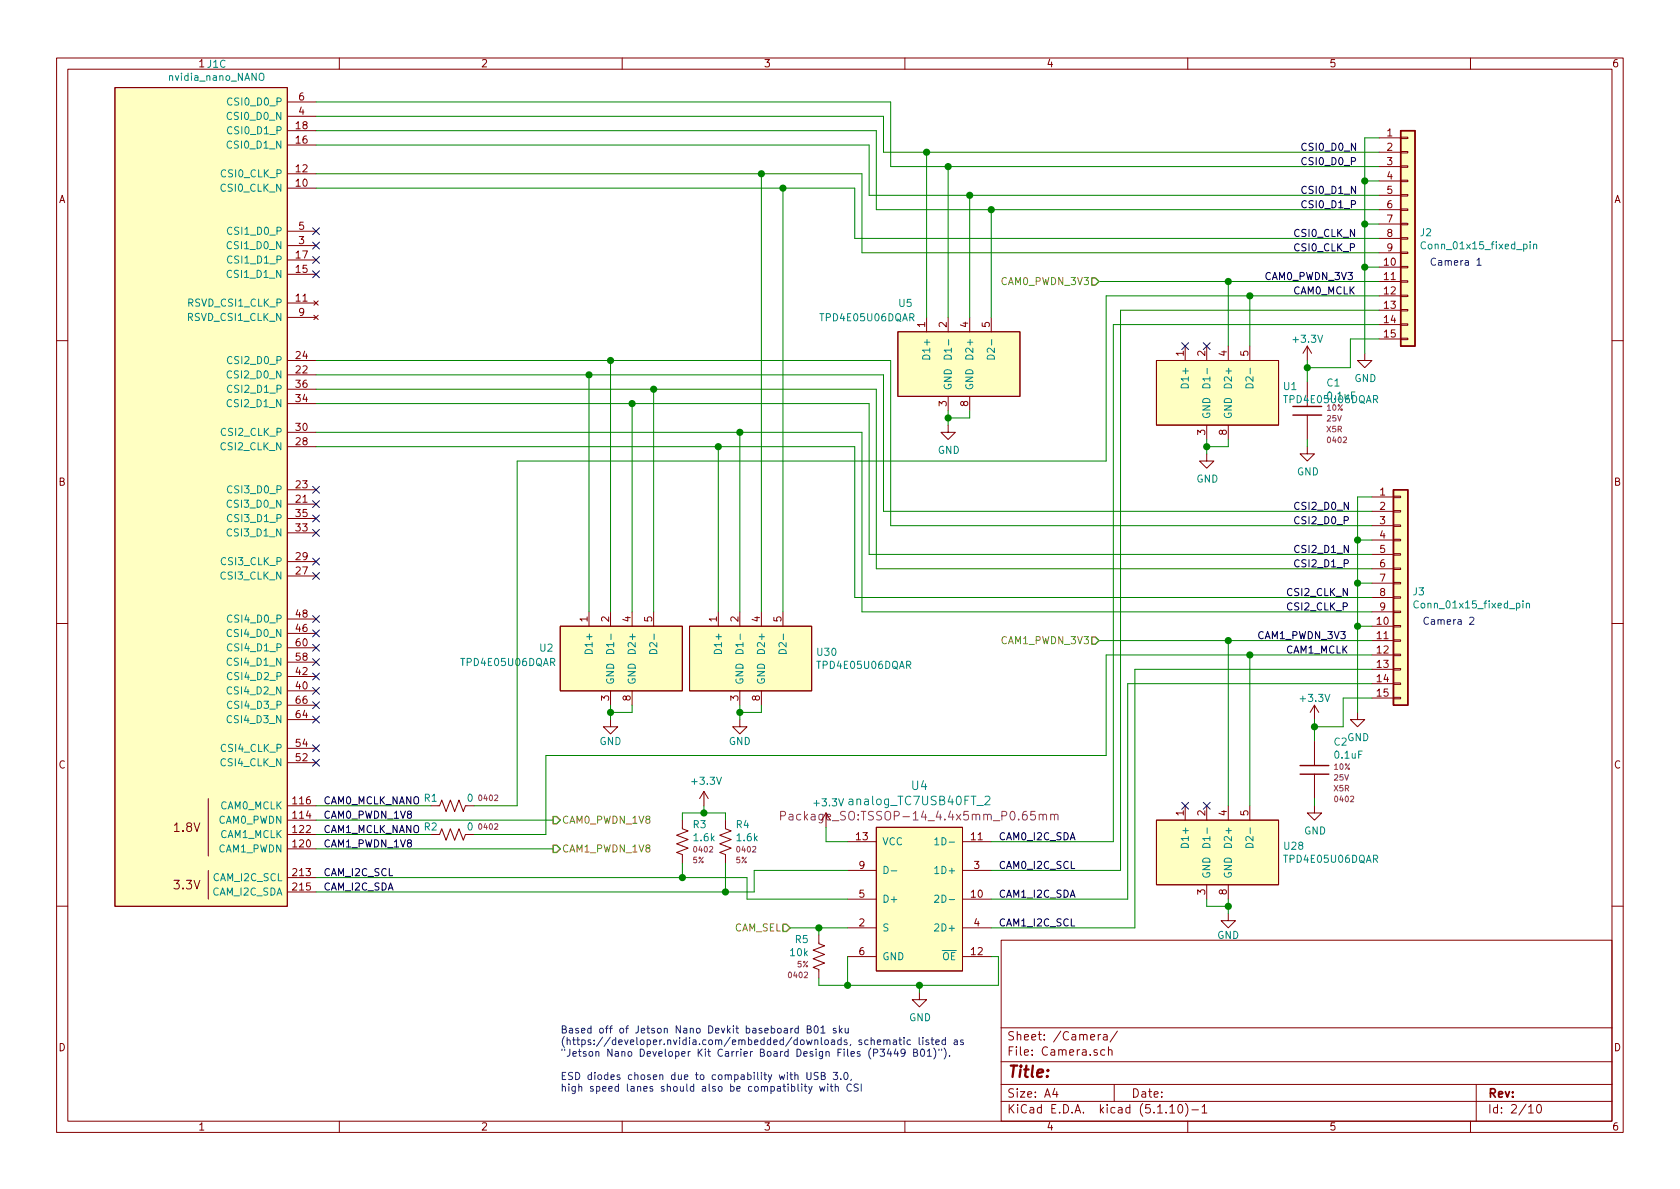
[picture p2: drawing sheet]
<svg xmlns="http://www.w3.org/2000/svg" width="297mm" height="210mm" viewBox="0 0 297 210" stroke-linecap="round" stroke-linejoin="round" font-family="sans-serif">
<g fill="none" stroke="#840000" stroke-width=".18">
<path d="M10 10.3h277v189.9h-277zM12 12.2h273v186.1h-273zM20.3 15.5h30.5v144.8h-30.5zM50.8 18h5.1M60 10.3v1.9M110 10.3v1.9M160 10.3v1.9M210 10.3v1.9M260 10.3v1.9M50.8 33.3h5.1M50.8 30.7h5.1M50.8 25.6h5.1"/>
<path d="M50.8 23.1h5.1M50.8 20.6h5.1M243.8 24.4h3.8M243.8 26.9h3.8M243.8 29.5h3.8M243.8 32h3.8M243.8 34.5h3.8M243.8 37.1h3.8M243.8 39.6h3.8M247.6 39.5h1.3v.2h-1.3zM247.6 37h1.3v.2h-1.3zM247.6 34.4h1.3v.3h-1.3z"/>
<path d="M247.6 31.9h1.3v.2h-1.3zM247.6 29.3h1.3v.3h-1.3zM247.6 26.8h1.3v.2h-1.3zM247.6 24.3h1.3v.2h-1.3zM50.8 53.6h5.1M50.8 48.5h5.1M50.8 46h5.1M50.8 43.4h5.1M50.8 40.9h5.1M50.8 56.1h5.1M55.5 53.2l.8 .8M55.5 55.7l.8 .8"/>
<path d="M56.3 53.2l-.8 .8M56.3 55.7l-.8 .8M158.7 58.7h21.6v11.4h-21.6zM163.8 56.1v2.6M167.6 56.1v2.6M171.4 56.1v2.6M175.3 56.1v2.6M243.8 47.2h3.8M243.8 49.8h3.8M243.8 52.3h3.8M243.8 54.9h3.8M243.8 57.4h3.8"/>
<path d="M243.8 59.9h3.8M243.8 42.2h3.8M243.8 44.7h3.8M247.6 59.8h1.3v.3h-1.3zM247.6 57.3h1.3v.2h-1.3zM247.6 54.7h1.3v.3h-1.3zM247.6 52.2h1.3v.2h-1.3zM247.6 49.7h1.3v.2h-1.3zM247.6 47.1h1.3v.3h-1.3zM247.6 44.6h1.3v.2h-1.3zM247.6 42h1.3v.3h-1.3zM10 60.2h2"/>
<path d="M50.8 66.3h5.1M50.8 63.7h5.1M50.8 79h5.1M50.8 76.4h5.1M50.8 71.4h5.1M50.8 68.8h5.1M167.6 75.2v1.2h1.3l-1.3 1.3-1.2-1.3h1.2M167.6 70.1v2.5M171.4 70.1v2.5M204.5 63.7h21.6v11.5h-21.6zM209.5 61.2v2.5M213.4 61.2v2.5"/>
<path d="M213.4 75.2v2.5M217.2 61.2v2.5M217.2 75.2v2.5M221 61.2v2.5M231.1 79v1.3h1.3l-1.3 1.2-1.2-1.2h1.2M231.1 61.2l-.7 1.3M231.1 61.2v2.5M231.1 67.6v4.3M231.1 73.4v4.3M231.1 61.2l.8 1.3M241.3 62.5v1.2h1.3l-1.3 1.3-1.3-1.3h1.3M285 60.2h2"/>
<path d="M50.8 89.1h5.1M50.8 86.6h5.1M50.8 99.3h5.1M50.8 94.2h5.1M50.8 91.7h5.1M213.4 80.3v1.2h1.2l-1.2 1.3-1.3-1.3h1.3M242.6 87.9h3.8M242.6 90.4h3.8M242.6 93h3.8M242.6 95.5h3.8M242.6 98h3.8M246.4 97.9h1.2v.3h-1.2z"/>
<path d="M246.4 95.4h1.2v.2h-1.2zM246.4 92.8h1.2v.3h-1.2zM246.4 90.3h1.2v.2h-1.2zM246.4 87.8h1.2v.2h-1.2zM10 110.3h2M50.8 101.8h5.1M50.8 119.6h5.1M50.8 112h5.1M50.8 109.5h5.1M50.8 117.1h5.1M50.8 114.5h5.1M99.1 110.7h21.5v11.5h-21.5z"/>
<path d="M104.1 108.2v2.5M107.9 108.2v2.5M111.8 108.2v2.5M115.6 108.2v2.5M121.9 110.7h21.6v11.5h-21.6zM127 108.2v2.5M130.8 108.2v2.5M134.6 108.2v2.5M138.4 108.2v2.5M242.6 110.7h3.8M242.6 113.3h3.8M242.6 115.8h3.8"/>
<path d="M242.6 118.4h3.8M242.6 100.6h3.8M242.6 103.1h3.8M242.6 105.7h3.8M242.6 108.2h3.8M246.4 118.2h1.2v.3h-1.2zM246.4 115.7h1.2v.2h-1.2zM246.4 113.2h1.2v.2h-1.2zM246.4 110.6h1.2v.3h-1.2zM246.4 108.1h1.2v.2h-1.2zM246.4 105.5h1.2v.3h-1.2zM246.4 103h1.2v.2h-1.2z"/>
<path d="M246.4 100.5h1.2v.2h-1.2zM285 110.3h2M50.8 122.2h5.1M50.8 134.9h5.1M50.8 132.3h5.1M50.8 127.2h5.1M50.8 124.7h5.1M107.9 127.2v1.3h1.3l-1.3 1.3-1.2-1.3h1.2M107.9 122.2v2.5M111.8 122.2v2.5M124.5 139.9l-.8 1.3M124.5 139.9v2.6"/>
<path d="M124.5 139.9l.7 1.3M130.8 127.2v1.3h1.3l-1.3 1.3-1.3-1.3h1.3M130.8 122.2v2.5M134.6 122.2v2.5M232.4 124.7l-.8 1.3M232.4 124.7v2.5M232.4 131.1v4.3M232.4 136.9v4.3M232.4 124.7l.8 1.3M240 126v1.2h1.3l-1.3 1.3-1.2-1.3h1.2M242.6 120.9h3.8M242.6 123.4h3.8"/>
<path d="M246.4 123.3h1.2v.3h-1.2zM246.4 120.8h1.2v.2h-1.2zM36.8 141.2v10.2M36.8 153.9v5.1M50.8 147.6h5.1M50.8 145h5.1M50.8 142.5h5.1M50.8 150.1h5.1M50.8 155.2h5.1M50.8 157.7h5.1M76.2 147.6h1.5l.4-1 .8 2 .7-2 .8 2 .8-2 .7 2 .4-1h1.5M76.2 142.5h1.5l.4-1 .8 2 .7-2 .8 2 .8-2 .7 2 .4-1h1.5"/>
<path d="M120.6 145v1.6l1.1 .3-2.1 .8 2.1 .8-2.1 .7 2.1 .8-2.1 .7 1 .4v1.5M128.3 145v1.6l1 .3-2 .8 2 .8-2 .7 2 .8-2 .7 1 .4v1.5M146 143.8v2.5M149.9 159h5M149.9 148.8h5M149.9 153.9h5M154.9 146.3h15.3v25.4h-15.3zM170.2 159h5.1M170.2 148.8h5.1M170.2 153.9h5.1M204.5 145h21.6v11.5h-21.6zM209.5 142.5v2.5"/>
<path d="M213.4 142.5v2.5M213.4 156.5v2.5M217.2 142.5v2.5M217.2 156.5v2.5M221 142.5v2.5M232.4 142.5v1.3h1.3l-1.3 1.2-1.3-1.2h1.3M10 160.2h2M144.8 165.3v1.6l1 .4-2 .7 2 .8-2 .7 2 .8-2 .8 1 .3v1.6M149.9 169.2h5M149.9 164.1h5M162.6 175.5v1.3h1.2l-1.2 1.2-1.3-1.2h1.3M170.2 169.2h5.1"/>
<path d="M170.2 164.1h5.1M177 166.3h108v32h-108zM217.2 161.5v1.3h1.2l-1.2 1.3-1.3-1.3h1.3M285 160.2h2M60 198.3v1.9M110 198.3v1.9M160 198.3v1.9M177 194.8h108M177 191.8h108M177 187.8h108M177 181.8h108M186.5 192.5l-.4 1h1"/>
<path d="M186.8 193v1M194.2 182.9v1M194.6 182.9l-.4 .3M195.1 183h.6l.1 .9M195.3 185.7l-.4-.1-.3 .3 .1 .6 .2 .1 .4-.1M195.8 183.3l-.5 .1-.3 .2 .3 .3 .5-.1M196 185.7l.2-.1 .3 .1 .1 .9M196 185.1v1.5M197 191.8v3M197.6 182.3l-1.3 2M206.8 195.8l.5-.5v1.5M206.8 196.8h.9"/>
<path d="M208.5 195.4l.1-.1a.8 .8 0 0 1 .5 .8 .8 .8 0 0 1-.5 .7 1 1 0 0 1-.1-1.4zM209.6 195.1a1.71 1.71 0 0 1 0 2.3M210 198.3v1.9M210.7 196.3h1.2M212.5 195.8l.5-.5v1.5M212.5 196.8h.9M260 198.3v1.9M261 191.8v6.5M270.3 195.8l.4-.5v1.5M270.3 196.8h.8M271.8 195.5l.4-.2a.94 .94 0 0 1 0 1.5 .79 .79 0 0 1-.4-1.3z"/>
</g>
<g fill="#ffffc2" stroke="#ffffc2" stroke-width=".18">
<path d="M158.7 58.7h21.6v11.4h-21.6z"/>
<path d="M154.9 146.3h15.3v25.4h-15.3z"/>
<path d="M246.4 86.6h2.5v38.1h-2.5z"/>
<path d="M247.6 23.1h2.6v38.1h-2.6z"/>
<path d="M121.9 110.7h21.6v11.5h-21.6z"/>
<path d="M204.5 63.7h21.6v11.5h-21.6z"/>
<path d="M20.3 15.5h30.5v144.8h-30.5z"/>
<path d="M204.5 145h21.6v11.5h-21.6z"/>
<path d="M99.1 110.7h21.5v11.5h-21.5z"/>
</g>
<g fill="none" stroke="#008484" stroke-width=".18">
<path d="M45.9 13.1a.45 .45 0 0 1 .7 0 .88 .88 0 0 1-.2 1.1h-.4a1.07 1.07 0 0 1-.1-1.1zM252 42.9a.6 .6 0 0 0-.8 .4 .6 .6 0 0 0 .6 .7l.2-.1M270.5 42.7v.2M271.1 43.3l.2-.1h.3l.1 .8M271.1 43.2v.8M163.3 62.9a.67 .67 0 0 1 .8-.1 .67 .67 0 0 1 .3 .7h-1.3zM167.1 62.9a.67 .67 0 0 1 .8-.1 .67 .67 0 0 1 .3 .7h-1.3zM170.9 62.9a.67 .67 0 0 1 .8-.1 .67 .67 0 0 1 .3 .7h-1.3zM174.7 62.9a.67 .67 0 0 1 .8-.1 .67 .67 0 0 1 .3 .7h-1.3zM209 68a.67 .67 0 0 1 .8-.1 .67 .67 0 0 1 .3 .7h-1.3zM212.8 68a.67 .67 0 0 1 .8-.1 .67 .67 0 0 1 .3 .7h-1.3zM216.6 68a.67 .67 0 0 1 .8-.1 .67 .67 0 0 1 .3 .7h-1.2z"/>
<path d="M220.4 68a.67 .67 0 0 1 .8-.1 .67 .67 0 0 1 .3 .7h-1.2zM103.6 115a.67 .67 0 0 1 .8-.1 .67 .67 0 0 1 .3 .7h-1.3zM107.4 115a.67 .67 0 0 1 .8-.1 .67 .67 0 0 1 .3 .7h-1.3zM111.2 115a.67 .67 0 0 1 .8-.1 .67 .67 0 0 1 .3 .7h-1.3zM115 115a.67 .67 0 0 1 .8-.1 .67 .67 0 0 1 .3 .7h-1.2zM126.5 115a.67 .67 0 0 1 .7-.1 .67 .67 0 0 1 .4 .7h-1.3zM130.3 115a.67 .67 0 0 1 .7-.1 .67 .67 0 0 1 .4 .7h-1.3zM134.1 115a.67 .67 0 0 1 .7-.1 .67 .67 0 0 1 .4 .7h-1.3zM137.9 115a.67 .67 0 0 1 .8-.1 .67 .67 0 0 1 .3 .7h-1.3zM250.8 106.4a.6 .6 0 0 0-.9 .4 .6 .6 0 0 0 .6 .7l.3-.1M269.3 106.2v.2M269.9 106.8l.2-.1h.3v.8"/>
<path d="M269.9 106.7v.8M156.3 153.2a.64 .64 0 0 1 .8 .6 .64 .64 0 0 1-.8 .7zM157.6 154h1M165.3 158.4l.5-.1 .2 .3-.1 .2-.7 .8h.8M165.3 148.5l.3-.4v1.3M165.3 153.6l.3-.4v1.3M165.3 149.4h.7M165.3 154.5h.7M174.2 140.9l.6-.1 .2 .1v.3l-.9 1.1h.9M209 149.2a.67 .67 0 0 1 .8 0 .67 .67 0 0 1 .3 .7h-1.3zM212.8 149.2a.67 .67 0 0 1 .8 0 .67 .67 0 0 1 .3 .7h-1.3zM216.6 149.2a.67 .67 0 0 1 .8 0 .67 .67 0 0 1 .3 .7h-1.2z"/>
<path d="M220.4 149.2a.67 .67 0 0 1 .8 0 .67 .67 0 0 1 .3 .7h-1.2zM165.3 163.5l.5-.1 .2 .3-.1 .2-.7 .7h.8"/>
</g>
<path d="M138 144.3l.7-.1 .2-.2-.1-.4-.2-.1h-.6v1.5M139.5 144.1h.6l.1 .9M140.2 144.3l-.5 .1a.3 .3 0 0 0-.2 .3 .3 .3 0 0 0 .2 .3l.5-.1M183.7 144.1l.2-.1 .4 .1 .1 .9M184.4 144.2l.2-.2 .4 .1v.9M185.8 144.1l.2-.1 .4 .1v.9M185.8 144v1M186.4 144.2l.2-.2 .4 .1 .1 .9" fill="none" stroke="#840084" stroke-width=".18"/>
<path d="M247.6 23.1h2.6v38.1h-2.6zM228.6 73.4h5.1M228.6 71.9h5.1M246.4 86.6h2.5v38.1h-2.5zM229.9 136.9h5M229.9 135.4h5" fill="none" stroke="#840000" stroke-width=".25"/>
<g fill="none" stroke="#008400" stroke-width=".18">
<path d="M55.9 18h101.6v11.5h86.3M55.9 30.7h96.5v14h91.4M55.9 33.3h95.2v8.9h92.7M55.9 20.6h100.3v6.3h87.6M55.9 23.1h99v14h88.9M55.9 25.6h97.8v8.9h90.1M134.6 30.7v77.5M138.4 33.3v74.9M163.8 26.9v29.2M167.6 29.5v26.6M171.4 34.5v21.6M175.3 37.1v19"/>
<path d="M241.3 39.6h2.5M241.3 32h2.5M243.8 24.4h-2.5v38.1M194.3 49.8h49.5M217.2 49.8v11.4M221 52.3v8.9M241.3 47.2h2.5M243.8 52.3h-48.2v29.2h-104.2v61h-7.6M243.8 57.4h-47v91.4h-21.5M243.8 54.9h-45.7v99h-22.8M243.8 59.9h-5v5.1h-7.7M55.9 63.7h101.6v29.3h85.1"/>
<path d="M55.9 71.4h97.8v26.6h88.9M55.9 66.3h100.3v24.1h86.4M55.9 68.8h99v31.8h87.7M55.9 79h95.2v26.7h91.5M55.9 76.4h96.5v31.8h90.2M104.1 66.3v41.9M107.9 63.7v44.5M111.8 71.4v36.8M115.6 68.8v39.4M127 79v29.2M130.8 76.4v31.8M167.6 72.6v2.6"/>
<path d="M171.4 72.6v1.3h-3.8M213.4 77.7v2.6M217.2 77.7v1.3h-3.8M231.1 63.7v3.9M231.1 77.7v1.3M240 95.5h2.6M242.6 87.9h-2.6v38.1M194.3 113.3h48.3M217.2 113.3v29.2M221 115.8v26.7M240 110.7h2.6M240 103.1h2.6"/>
<path d="M242.6 115.8h-47v17.8h-99.1v14h-12.7M242.6 118.4h-41.9v45.7h-25.4M107.9 124.7v2.5M111.8 124.7v1.3h-3.9M130.8 124.7v2.5M134.6 124.7v1.3h-3.8M232.4 127.2v3.9M242.6 123.4h-5.1v5.1h-5.1M242.6 120.9h-43.2v38.1h-24.1M55.9 155.2h76.2v3.8h17.8M55.9 142.5h20.3M55.9 147.6h20.3"/>
<path d="M55.9 150.1h41.9M55.9 145h41.9M120.6 145v-1.2h7.7v1.2M120.6 152.6v2.6M124.5 142.5v1.3M128.3 152.6v5.1M146 146.3v2.5h3.9M149.9 153.9h-16.6v3.8h-77.4M213.4 159v1.3h3.8M217.2 159v2.5M232.4 141.2v1.3M139.7 164.1h10.2"/>
<path d="M144.8 164.1v1.2M149.9 169.2v5M162.6 174.2v1.3M175.3 169.2h1.2v5h-31.7v-1.2"/>
</g>
<path d="M193 49.1h.7l.6 .7-.6 .6h-.7zM193 112.6h.7l.6 .7-.6 .6h-.7zM97.8 149.5h.6l.7 .6-.7 .6h-.6zM97.8 144.4h.6l.7 .6-.7 .7h-.6zM138.4 163.4h.7l.6 .7-.6 .6h-.7z" fill="none" stroke="#848400" stroke-width=".25"/>
<g fill="none" stroke="#0000c2" stroke-width=".18">
<path d="M261.1 46l.4-.4v1.3M261.1 46.9h.8M259.9 109.3l.4-.2 .3 .4-.8 .9h.8M140.5 190.2l.2-.1h.3l.1 .8M141.1 181.9l-.3-.1-.3 .3 .2 .5h.4M141.1 181.4v1.3M141.8 191.7v.1M141.8 192.1v.9M142.2 192.1h.5M142.4 191.7v1.1l.3 .2M142.7 189.6v1.1l.2 .2 .4-.1 .1-.1v-1.1M142.7 182h.6v-.5l-.6-.1v1.3h.5l.3-.3v-.2l-.3-.2"/>
<path d="M143 192.1l.3 .9M143.6 192.1l-.4 1.2-.2 .1M144.1 181.5l.1-.1a.69 .69 0 0 1 .5 .6 .69 .69 0 0 1-.5 .7l-.2-.3-.1-.2zM144.7 189.7l-.5-.1-.2 .2v.3l.6 .3 .1 .3-.3 .2-.5-.1M144.9 192.1l.2 .9 .3-.7 .2 .7 .3-.9M145.1 181.8l.4-.4v1.3M145.1 182.7h.8M145.2 190.2h.5l.2-.2-.1-.2-.6-.2v1.3h.5l.2-.1v-.3l-.3-.3M146.4 191.7v.1M146.4 192.1v.9M146.8 192.1h.5M147 191.7v1.1l.3 .2"/>
<path d="M147.3 189.6h.8l-.4 .5 .4 .1v.6l-.2 .1-.6-.1M147.7 192.2l.2-.1 .3 .1v.8M147.7 191.7v1.3M147.8 181.9l-.3-.1-.2 .2 .1 .2 .4 .1v.3h-.5M148.4 181.4v1.3M148.5 182.2l.4 .5M148.7 190.8v.1M148.9 181.8l-.5 .5M149.3 189.8l.2-.2a.67 .67 0 0 1 .5 .7 .67 .67 0 0 1-.5 .6l-.2-.2-.1-.3zM149.4 181.8l.1 .8 .3 .1 .2-.2M150 181.8v.9M150.5 190.8l-.1 .3"/>
<path d="M150.5 191.8a.6 .6 0 0 0-.8 .4 .6 .6 0 0 0 .6 .8l.2-.2M151.7 191.8l-.4-.1-.3 .2 .1 .3 .6 .3v.3l-.2 .2-.5-.1M152.3 191.7v1.3M154.5 186.2l.6-.1 .1-.2-.1-.3-.2-.1h-.4v1.3M155.6 185.5h.8l-.4 .5 .3 .1v.6l-.5 .1-.2-.1M156.3 184l.2-.1h.3v.8M156.3 183.9v.8M156.8 184.1l.2-.2h.3l.1 .8M157.2 185.5l-.3 .9h.8M157.5 185.9v.9M158 183.9h.4l.1 .8M158.4 185.5l-.3 .9h.8"/>
<path d="M158.5 184.2h-.4l-.2 .2 .1 .3h.5M158.7 185.9v.9M158.9 183.9h.5M159.1 183.5v1.1l.3 .1M159.8 183.5v.1M159.8 183.9v.8M160 186.1l-.2 .2h-.4l-.1-.2 .1-.5 .1-.1h.3l.2 .3a.97 .97 0 0 1-.2 .9l-.4 .1M161 183.9h-.4l-.2 .2 .1 .6h.5M161.5 186.1h.6l.1-.2-.1-.3-.6-.1v1.3h.5l.2-.1 .1-.3-.3-.3M162.5 183.5v1.1l.2 .1M162.9 185.6l.1-.1a.67 .67 0 0 1 .5 .7 .67 .67 0 0 1-.5 .6l-.3-.5zM163.2 183.5v.1"/>
<path d="M163.2 183.9v.8M164 185.9l.3-.4v1.3M164 186.8h.7M164.2 183.9h-.3l-.2 .2 .1 .1 .4 .2v.3h-.5M164.6 183.9h.5M164.8 183.5v1.1l.3 .1M165.1 185.3a1.47 1.47 0 0 1 0 2M165.5 184.3l.6-.1-.1-.3h-.3l-.2 .2v.6h.5M166 185.5v.3M166.5 185.5v.3M166.9 185.3a1.47 1.47 0 0 1 0 2M167.2 183.9h-.4l-.3 .2 .2 .6h.5"/>
<path d="M167.2 183.5v1.2M167.9 186.7v.1M168.7 183.9h.5l.1 .8M169.3 184.2h-.4l-.2 .2v.3h.6M170.3 183.9h-.3l-.2 .2 .1 .1 .4 .2v.3h-.5"/>
</g>
<g fill="#008400" stroke="#008400" stroke-width=".25">
<circle cx="217.2" cy="49.8" r=".51"/>
<circle cx="167.6" cy="29.5" r=".51"/>
<circle cx="108" cy="126" r=".51"/>
<circle cx="127" cy="79" r=".51"/>
<circle cx="221" cy="52.3" r=".51"/>
<circle cx="120.7" cy="155.2" r=".51"/>
<circle cx="128.3" cy="157.7" r=".51"/>
<circle cx="130.8" cy="76.4" r=".51"/>
<circle cx="213.4" cy="79" r=".51"/>
<circle cx="241.3" cy="47.2" r=".51"/>
<circle cx="167.6" cy="73.9" r=".51"/>
<circle cx="124.5" cy="143.8" r=".51"/>
<circle cx="241.3" cy="32" r=".51"/>
<circle cx="217.2" cy="160.3" r=".51"/>
<circle cx="217.2" cy="113.3" r=".51"/>
<circle cx="241.3" cy="39.6" r=".51"/>
<circle cx="221" cy="115.8" r=".51"/>
<circle cx="163.8" cy="26.9" r=".51"/>
<circle cx="138.4" cy="33.3" r=".51"/>
<circle cx="240" cy="95.5" r=".51"/>
<circle cx="134.6" cy="30.7" r=".51"/>
<circle cx="144.8" cy="164.1" r=".51"/>
<circle cx="111.8" cy="71.4" r=".51"/>
<circle cx="240" cy="103.1" r=".51"/>
<circle cx="231.1" cy="65" r=".51"/>
<circle cx="115.6" cy="68.8" r=".51"/>
<circle cx="162.6" cy="174.2" r=".51"/>
<circle cx="171.5" cy="34.5" r=".51"/>
<circle cx="104.1" cy="66.3" r=".51"/>
<circle cx="108" cy="63.7" r=".51"/>
<circle cx="175.3" cy="37.1" r=".51"/>
<circle cx="149.9" cy="174.2" r=".51"/>
<circle cx="240" cy="110.7" r=".51"/>
<circle cx="232.4" cy="128.5" r=".51"/>
<circle cx="130.8" cy="126" r=".51"/>
</g>
<g fill="none" stroke="#000084" stroke-width=".18">
<path d="M55.3 40.3l1.2 1.2M55.3 42.8l1.2 1.2M55.3 45.4l1.2 1.2M55.3 47.9l1.2 1.2M56.5 40.3l-1.2 1.2M56.5 42.8l-1.2 1.2M56.5 45.4l-1.2 1.2M56.5 47.9l-1.2 1.2M208.9 60.6l1.3 1.2M210.2 60.6l-1.3 1.2M212.8 60.6l1.2 1.2M214 60.6l-1.2 1.2"/>
<path d="M55.3 98.7l1.2 1.2M55.3 93.6l1.2 1.2M55.3 91.1l1.2 1.2M55.3 88.5l1.2 1.3M55.3 86l1.2 1.2M56.5 98.7l-1.2 1.2M56.5 93.6l-1.2 1.2M56.5 91.1l-1.2 1.2M56.5 88.5l-1.2 1.3M56.5 86l-1.2 1.2M55.3 111.4l1.2 1.2M55.3 119l1.2 1.2"/>
<path d="M55.3 116.5l1.2 1.2M55.3 113.9l1.2 1.3M55.3 108.9l1.2 1.2M55.3 101.2l1.2 1.3M56.5 111.4l-1.2 1.2M56.5 119l-1.2 1.2M56.5 116.5l-1.2 1.2M56.5 113.9l-1.2 1.3M56.5 108.9l-1.2 1.2M56.5 101.2l-1.2 1.3M55.3 134.3l1.2 1.2M55.3 131.7l1.2 1.2"/>
<path d="M55.3 126.6l1.2 1.3M55.3 124.1l1.2 1.2M55.3 121.6l1.2 1.2M56.5 134.3l-1.2 1.2M56.5 131.7l-1.2 1.2M56.5 126.6l-1.2 1.3M56.5 124.1l-1.2 1.2M56.5 121.6l-1.2 1.2M208.9 141.9l1.3 1.2M210.2 141.9l-1.3 1.2M212.8 141.9l1.2 1.2M214 141.9l-1.2 1.2"/>
</g>
<text font-size="2.8" fill="#840000" x="178" y="190.5">Title:</text>
<text font-size="2.1" fill="#840084" x="150.6" y="142.4">analog_TC7USB40FT_2</text>
<text font-size="2.1" fill="#008484" x="161.2" y="139.7">U4</text>
<g font-size="2.1" fill="#840000">
<text x="30.8" y="147.1">1.8V</text>
<text x="140.3" y="145.1">Package_SO:TSSOP-14_4.4x5mm_P0.65mm</text>
<text x="30.8" y="157.3">3.3V</text>
<text x="178" y="184">Sheet: /Camera/</text>
<text x="178" y="186.7">File: Camera.sch</text>
<text x="178" y="196.9">KiCad E.D.A. kicad (5.1.10)-1</text>
<text x="178" y="194.1">Size: A4</text>
<text x="200" y="194.1">Date:</text>
<text x="263" y="194.1">Rev:</text>
<text x="263" y="196.9">Id: 2/10</text>
</g>
<g font-size="1.8" fill="#008484">
<text x="35" y="11.9">1 J1C</text>
<text x="30" y="14.3">nvidia_nano_NANO</text>
<text x="40.6" y="21.2">CSI0_D0_N</text>
<text x="40.7" y="23.7">CSI0_D1_P</text>
<text x="40.7" y="18.7">CSI0_D0_P</text>
<text x="40.6" y="26.3">CSI0_D1_N</text>
<text x="39.2" y="33.9">CSI0_CLK_N</text>
<text x="39.3" y="31.4">CSI0_CLK_P</text>
<text x="40.7" y="41.5">CSI1_D0_P</text>
<text x="251.2" y="41.8">J2</text>
<text x="40.6" y="44.1">CSI1_D0_N</text>
<text x="40.7" y="46.6">CSI1_D1_P</text>
<text x="251.9" y="44.1">Conn_01x15_fixed_pin</text>
<text x="40.6" y="49.1">CSI1_D1_N</text>
<text x="33.3" y="56.8">RSVD_CSI1_CLK_N</text>
<text x="33.4" y="54.2">RSVD_CSI1_CLK_P</text>
<text x="145.3" y="56.8">TPD4E05U06DQAR</text>
<text x="159" y="54.3">U5</text>
<text x="40.7" y="64.4">CSI2_D0_P</text>
<text x="164.5" y="63" transform="rotate(-90 164.5 63)">D1+</text>
<text x="168.3" y="62.5" transform="rotate(-90 168.3 62.5)">D1-</text>
<text x="172.1" y="63" transform="rotate(-90 172.1 63)">D2+</text>
<text x="175.9" y="62.5" transform="rotate(-90 175.9 62.5)">D2-</text>
<text x="228.8" y="60.6">+3.3V</text>
<text x="40.6" y="66.9">CSI2_D0_N</text>
<text x="40.7" y="69.5">CSI2_D1_P</text>
<text x="168.3" y="69.1" transform="rotate(-90 168.3 69.1)">GND</text>
<text x="172.1" y="69.1" transform="rotate(-90 172.1 69.1)">GND</text>
<text x="210.2" y="68.1" transform="rotate(-90 210.2 68.1)">D1+</text>
<text x="214" y="67.6" transform="rotate(-90 214 67.6)">D1-</text>
<text x="217.8" y="68.1" transform="rotate(-90 217.8 68.1)">D2+</text>
<text x="221.6" y="67.6" transform="rotate(-90 221.6 67.6)">D2-</text>
<text x="227" y="69">U1</text>
<text x="227.3" y="71.3">TPD4E05U06DQAR</text>
<text x="234.6" y="68.3">C1</text>
<text x="234.8" y="70.7">0.1uF</text>
<text x="239.5" y="67.6">GND</text>
<text x="39.3" y="77.1">CSI2_CLK_P</text>
<text x="40.6" y="72">CSI2_D1_N</text>
<text x="214" y="74.2" transform="rotate(-90 214 74.2)">GND</text>
<text x="217.8" y="74.2" transform="rotate(-90 217.8 74.2)">GND</text>
<text x="39.2" y="79.6">CSI2_CLK_N</text>
<text x="165.8" y="80.3">GND</text>
<text x="40.6" y="89.8">CSI3_D0_N</text>
<text x="40.7" y="87.2">CSI3_D0_P</text>
<text x="211.5" y="85.3">GND</text>
<text x="229.3" y="84.1">GND</text>
<text x="40.6" y="94.9">CSI3_D1_N</text>
<text x="40.7" y="92.3">CSI3_D1_P</text>
<text x="39.3" y="99.9">CSI3_CLK_P</text>
<text x="39.2" y="102.5">CSI3_CLK_N</text>
<text x="249.9" y="105.3">J3</text>
<text x="250.7" y="107.6">Conn_01x15_fixed_pin</text>
<text x="40.6" y="112.6">CSI4_D0_N</text>
<text x="40.7" y="110.1">CSI4_D0_P</text>
<text x="40.6" y="117.7">CSI4_D1_N</text>
<text x="40.7" y="115.2">CSI4_D1_P</text>
<text x="81.8" y="117.8">TPD4E05U06DQAR</text>
<text x="95.5" y="115.2">U2</text>
<text x="104.8" y="115.1" transform="rotate(-90 104.8 115.1)">D1+</text>
<text x="108.6" y="114.6" transform="rotate(-90 108.6 114.6)">D1-</text>
<text x="112.4" y="115.1" transform="rotate(-90 112.4 115.1)">D2+</text>
<text x="116.2" y="114.6" transform="rotate(-90 116.2 114.6)">D2-</text>
<text x="127.6" y="115.1" transform="rotate(-90 127.6 115.1)">D1+</text>
<text x="131.4" y="114.6" transform="rotate(-90 131.4 114.6)">D1-</text>
<text x="135.3" y="115.1" transform="rotate(-90 135.3 115.1)">D2+</text>
<text x="139.1" y="114.6" transform="rotate(-90 139.1 114.6)">D2-</text>
<text x="144.6" y="116">U30</text>
<text x="144.7" y="118.3">TPD4E05U06DQAR</text>
<text x="40.6" y="122.8">CSI4_D2_N</text>
<text x="40.7" y="120.3">CSI4_D2_P</text>
<text x="40.7" y="125.3">CSI4_D3_P</text>
<text x="108.6" y="121.2" transform="rotate(-90 108.6 121.2)">GND</text>
<text x="112.4" y="121.2" transform="rotate(-90 112.4 121.2)">GND</text>
<text x="131.4" y="121.2" transform="rotate(-90 131.4 121.2)">GND</text>
<text x="135.3" y="121.2" transform="rotate(-90 135.3 121.2)">GND</text>
<text x="230.1" y="124.1">+3.3V</text>
<text x="40.6" y="127.9">CSI4_D3_N</text>
<text x="106" y="131.7">GND</text>
<text x="128.9" y="131.7">GND</text>
<text x="235.9" y="131.8">C2</text>
<text x="238.2" y="131.1">GND</text>
<text x="39.2" y="135.5">CSI4_CLK_N</text>
<text x="39.3" y="133">CSI4_CLK_P</text>
<text x="236.1" y="134.2">0.1uF</text>
<text x="38.9" y="143.1">CAM0_MCLK</text>
<text x="75" y="141.8">R1</text>
<text x="82.7" y="141.8">0</text>
<text x="122.5" y="138.8">+3.3V</text>
<text x="144.1" y="142.6">+3.3V</text>
<text x="38.6" y="145.7">CAM0_PWDN</text>
<text x="38.9" y="148.2">CAM1_MCLK</text>
<text x="75" y="146.9">R2</text>
<text x="82.7" y="146.9">0</text>
<text x="122.6" y="146.5">R3</text>
<text x="122.8" y="148.8">1.6k</text>
<text x="130.2" y="146.5">R4</text>
<text x="130.4" y="148.8">1.6k</text>
<text x="156" y="149.5">VCC</text>
<text x="166.3" y="149.5">1D-</text>
<text x="210.2" y="149.3" transform="rotate(-90 210.2 149.3)">D1+</text>
<text x="214" y="148.9" transform="rotate(-90 214 148.9)">D1-</text>
<text x="217.8" y="149.3" transform="rotate(-90 217.8 149.3)">D2+</text>
<text x="221.6" y="148.9" transform="rotate(-90 221.6 148.9)">D2-</text>
<text x="230.6" y="147.6">GND</text>
<text x="37.7" y="155.8">CAM_I2C_SCL</text>
<text x="38.6" y="150.7">CAM1_PWDN</text>
<text x="165.9" y="154.6">1D+</text>
<text x="214" y="155.4" transform="rotate(-90 214 155.4)">GND</text>
<text x="217.8" y="155.4" transform="rotate(-90 217.8 155.4)">GND</text>
<text x="227.1" y="150.3">U28</text>
<text x="227.3" y="152.6">TPD4E05U06DQAR</text>
<text x="37.6" y="158.4">CAM_I2C_SDA</text>
<text x="156" y="159.6">D+</text>
<text x="166.3" y="159.6">2D-</text>
<text x="140.6" y="166.8">R5</text>
<text x="156" y="164.7">S</text>
<text x="165.9" y="164.7">2D+</text>
<text x="215.2" y="166">GND</text>
<text x="139.8" y="169.1">10k</text>
<text x="156" y="169.8">GND</text>
<text x="166.6" y="169.8">OE</text>
<text x="160.7" y="180.6">GND</text>
</g>
<g font-size="1.8" fill="#840000">
<text x="85" y="11.9">2</text>
<text x="135" y="11.9">3</text>
<text x="185" y="11.9">4</text>
<text x="235" y="11.9">5</text>
<text x="285" y="11.9">6</text>
<text x="52.9" y="17.8">6</text>
<text x="52.4" y="22.9">18</text>
<text x="52.9" y="20.3">4</text>
<text x="52.4" y="25.4">16</text>
<text x="245.3" y="24.1">1</text>
<text x="245.3" y="26.7">2</text>
<text x="245.3" y="29.2">3</text>
<text x="10.4" y="35.9">A</text>
<text x="52.4" y="33">10</text>
<text x="52.4" y="30.5">12</text>
<text x="245.3" y="31.7">4</text>
<text x="245.3" y="34.3">5</text>
<text x="285.4" y="35.9">A</text>
<text x="52.9" y="40.6">5</text>
<text x="245.3" y="36.8">6</text>
<text x="245.3" y="39.4">7</text>
<text x="245.3" y="41.9">8</text>
<text x="52.4" y="45.7">17</text>
<text x="52.9" y="43.2">3</text>
<text x="244.8" y="47">10</text>
<text x="245.3" y="44.4">9</text>
<text x="52.4" y="53.3">11</text>
<text x="52.4" y="48.3">15</text>
<text x="244.8" y="49.5">11</text>
<text x="244.8" y="52.1">12</text>
<text x="52.9" y="55.9">9</text>
<text x="163.6" y="57.9" transform="rotate(-90 163.6 57.9)">1</text>
<text x="167.4" y="57.9" transform="rotate(-90 167.4 57.9)">2</text>
<text x="171.2" y="57.9" transform="rotate(-90 171.2 57.9)">4</text>
<text x="175" y="57.9" transform="rotate(-90 175 57.9)">5</text>
<text x="244.8" y="54.6">13</text>
<text x="244.8" y="57.1">14</text>
<text x="244.8" y="59.7">15</text>
<text x="52.4" y="63.5">24</text>
<text x="209.3" y="63" transform="rotate(-90 209.3 63)">1</text>
<text x="213.1" y="63" transform="rotate(-90 213.1 63)">2</text>
<text x="216.9" y="63" transform="rotate(-90 216.9 63)">4</text>
<text x="220.7" y="63" transform="rotate(-90 220.7 63)">5</text>
<text x="52.4" y="66">22</text>
<text x="52.4" y="71.1">34</text>
<text x="52.4" y="68.6">36</text>
<text x="167.4" y="71.9" transform="rotate(-90 167.4 71.9)">3</text>
<text x="171.2" y="71.9" transform="rotate(-90 171.2 71.9)">8</text>
<text x="52.4" y="76.2">30</text>
<text x="213.1" y="76.9" transform="rotate(-90 213.1 76.9)">3</text>
<text x="216.9" y="76.9" transform="rotate(-90 216.9 76.9)">8</text>
<text x="52.4" y="78.7">28</text>
<text x="10.4" y="85.9">B</text>
<text x="52.4" y="88.9">21</text>
<text x="52.4" y="86.4">23</text>
<text x="244" y="87.6">1</text>
<text x="285.4" y="85.9">B</text>
<text x="52.4" y="94">33</text>
<text x="52.4" y="91.4">35</text>
<text x="244" y="90.2">2</text>
<text x="244" y="92.7">3</text>
<text x="244" y="95.2">4</text>
<text x="52.4" y="101.6">27</text>
<text x="52.4" y="99.1">29</text>
<text x="244" y="97.8">5</text>
<text x="244" y="100.3">6</text>
<text x="244" y="102.9">7</text>
<text x="244" y="105.4">8</text>
<text x="244" y="107.9">9</text>
<text x="52.4" y="111.8">46</text>
<text x="52.4" y="109.2">48</text>
<text x="103.9" y="110" transform="rotate(-90 103.9 110)">1</text>
<text x="107.7" y="110" transform="rotate(-90 107.7 110)">2</text>
<text x="111.5" y="110" transform="rotate(-90 111.5 110)">4</text>
<text x="115.3" y="110" transform="rotate(-90 115.3 110)">5</text>
<text x="126.7" y="110" transform="rotate(-90 126.7 110)">1</text>
<text x="130.6" y="110" transform="rotate(-90 130.6 110)">2</text>
<text x="134.4" y="110" transform="rotate(-90 134.4 110)">4</text>
<text x="138.2" y="110" transform="rotate(-90 138.2 110)">5</text>
<text x="243.5" y="110.5">10</text>
<text x="243.5" y="113">11</text>
<text x="52.4" y="119.4">42</text>
<text x="52.4" y="116.8">58</text>
<text x="52.4" y="114.3">60</text>
<text x="243.5" y="115.6">12</text>
<text x="243.5" y="118.1">13</text>
<text x="52.4" y="121.9">40</text>
<text x="52.4" y="124.5">66</text>
<text x="107.7" y="123.9" transform="rotate(-90 107.7 123.9)">3</text>
<text x="111.5" y="123.9" transform="rotate(-90 111.5 123.9)">8</text>
<text x="130.6" y="123.9" transform="rotate(-90 130.6 123.9)">3</text>
<text x="134.4" y="123.9" transform="rotate(-90 134.4 123.9)">8</text>
<text x="243.5" y="120.6">14</text>
<text x="243.5" y="123.2">15</text>
<text x="52.4" y="127">64</text>
<text x="10.4" y="135.9">C</text>
<text x="52.4" y="134.6">52</text>
<text x="52.4" y="132.1">54</text>
<text x="285.4" y="135.9">C</text>
<text x="51.9" y="142.2">116</text>
<text x="51.9" y="144.8">114</text>
<text x="51.9" y="149.9">120</text>
<text x="51.9" y="147.3">122</text>
<text x="151.4" y="148.6">13</text>
<text x="171.8" y="148.6">11</text>
<text x="209.3" y="144.2" transform="rotate(-90 209.3 144.2)">1</text>
<text x="213.1" y="144.2" transform="rotate(-90 213.1 144.2)">2</text>
<text x="216.9" y="144.2" transform="rotate(-90 216.9 144.2)">4</text>
<text x="220.7" y="144.2" transform="rotate(-90 220.7 144.2)">5</text>
<text x="51.9" y="154.9">213</text>
<text x="151.9" y="153.7">9</text>
<text x="172.2" y="153.7">3</text>
<text x="51.9" y="157.5">215</text>
<text x="151.9" y="158.7">5</text>
<text x="171.8" y="158.7">10</text>
<text x="213.1" y="158.2" transform="rotate(-90 213.1 158.2)">3</text>
<text x="216.9" y="158.2" transform="rotate(-90 216.9 158.2)">8</text>
<text x="151.9" y="163.8">2</text>
<text x="172.2" y="163.8">4</text>
<text x="151.9" y="168.9">6</text>
<text x="171.8" y="168.9">12</text>
<text x="10.4" y="185.9">D</text>
<text x="285.4" y="185.9">D</text>
<text x="35" y="199.9">1</text>
<text x="85" y="199.9">2</text>
<text x="135" y="199.9">3</text>
<text x="185" y="199.9">4</text>
<text x="235" y="199.9">5</text>
<text x="285" y="199.9">6</text>
</g>
<g font-size="1.8">
<text x="229.9" y="26.7">CSI0_D0_N</text>
<text x="229.9" y="29.2">CSI0_D0_P</text>
<text x="229.9" y="34.3">CSI0_D1_N</text>
<text x="228.6" y="41.9">CSI0_CLK_N</text>
<text x="229.9" y="36.8">CSI0_D1_P</text>
<text x="228.6" y="44.4">CSI0_CLK_P</text>
<text x="223.5" y="49.5">CAM0_PWDN_3V3</text>
<text x="228.6" y="52.1">CAM0_MCLK</text>
<text x="228.6" y="90.2">CSI2_D0_N</text>
<text x="228.6" y="92.7">CSI2_D0_P</text>
<text x="228.6" y="97.8">CSI2_D1_N</text>
<text x="228.6" y="100.3">CSI2_D1_P</text>
<text x="227.3" y="107.9">CSI2_CLK_P</text>
<text x="227.3" y="105.4">CSI2_CLK_N</text>
<text x="222.2" y="113">CAM1_PWDN_3V3</text>
<text x="227.3" y="115.6">CAM1_MCLK</text>
<text x="57.1" y="142.2">CAM0_MCLK_NANO</text>
<text x="57.1" y="144.8">CAM0_PWDN_1V8</text>
<text x="57.1" y="149.9">CAM1_PWDN_1V8</text>
<text x="57.1" y="147.3">CAM1_MCLK_NANO</text>
<text x="176.5" y="148.6">CAM0_I2C_SDA</text>
<text x="57.1" y="154.9">CAM_I2C_SCL</text>
<text x="176.5" y="153.7">CAM0_I2C_SCL</text>
<text x="57.1" y="157.5">CAM_I2C_SDA</text>
<text x="176.5" y="158.7">CAM1_I2C_SDA</text>
<text x="176.5" y="163.8">CAM1_I2C_SCL</text>
</g>
<g font-size="1.8" fill="#0000c2">
<text x="252.7" y="47">Camera 1</text>
<text x="251.5" y="110.5">Camera 2</text>
<text x="99.1" y="182.7">Based off of Jetson Nano Devkit baseboard B01 sku</text>
<text x="99.1" y="184.8">(https://developer.nvidia.com/embedded/downloads, schematic listed as</text>
<text x="99.1" y="186.9">&quot;Jetson Nano Developer Kit Carrier Board Design Files (P3449 B01)&quot;).</text>
<text x="99.1" y="191">ESD diodes chosen due to compability with USB 3.0,</text>
<text x="99.1" y="193">high speed lanes should also be compatiblity with CSI</text>
</g>
<g font-size="1.8" fill="#848400">
<text x="177.3" y="50.4">CAM0_PWDN_3V3</text>
<text x="177.3" y="113.9">CAM1_PWDN_3V3</text>
<text x="99.3" y="145.7">CAM0_PWDN_1V8</text>
<text x="99.3" y="150.7">CAM1_PWDN_1V8</text>
<text x="129.7" y="164.7">CAM_SEL</text>
</g>
<g font-size="1.4" fill="#840084">
<text x="234.6" y="76.4">X5R</text>
<text x="234.6" y="72.6">10%</text>
<text x="234.7" y="74.5">25V</text>
<text x="234.9" y="78.3">0402</text>
<text x="235.9" y="136.1">10%</text>
<text x="84.8" y="141.6">0402</text>
<text x="235.9" y="139.9">X5R</text>
<text x="235.9" y="138">25V</text>
<text x="236.1" y="141.8">0402</text>
<text x="84.8" y="146.7">0402</text>
<text x="122.5" y="152.6">5%</text>
<text x="122.8" y="150.7">0402</text>
<text x="130.1" y="152.6">5%</text>
<text x="130.4" y="150.7">0402</text>
<text x="139.6" y="172.9">0402</text>
<text x="141" y="171">5%</text>
</g>
</svg>
